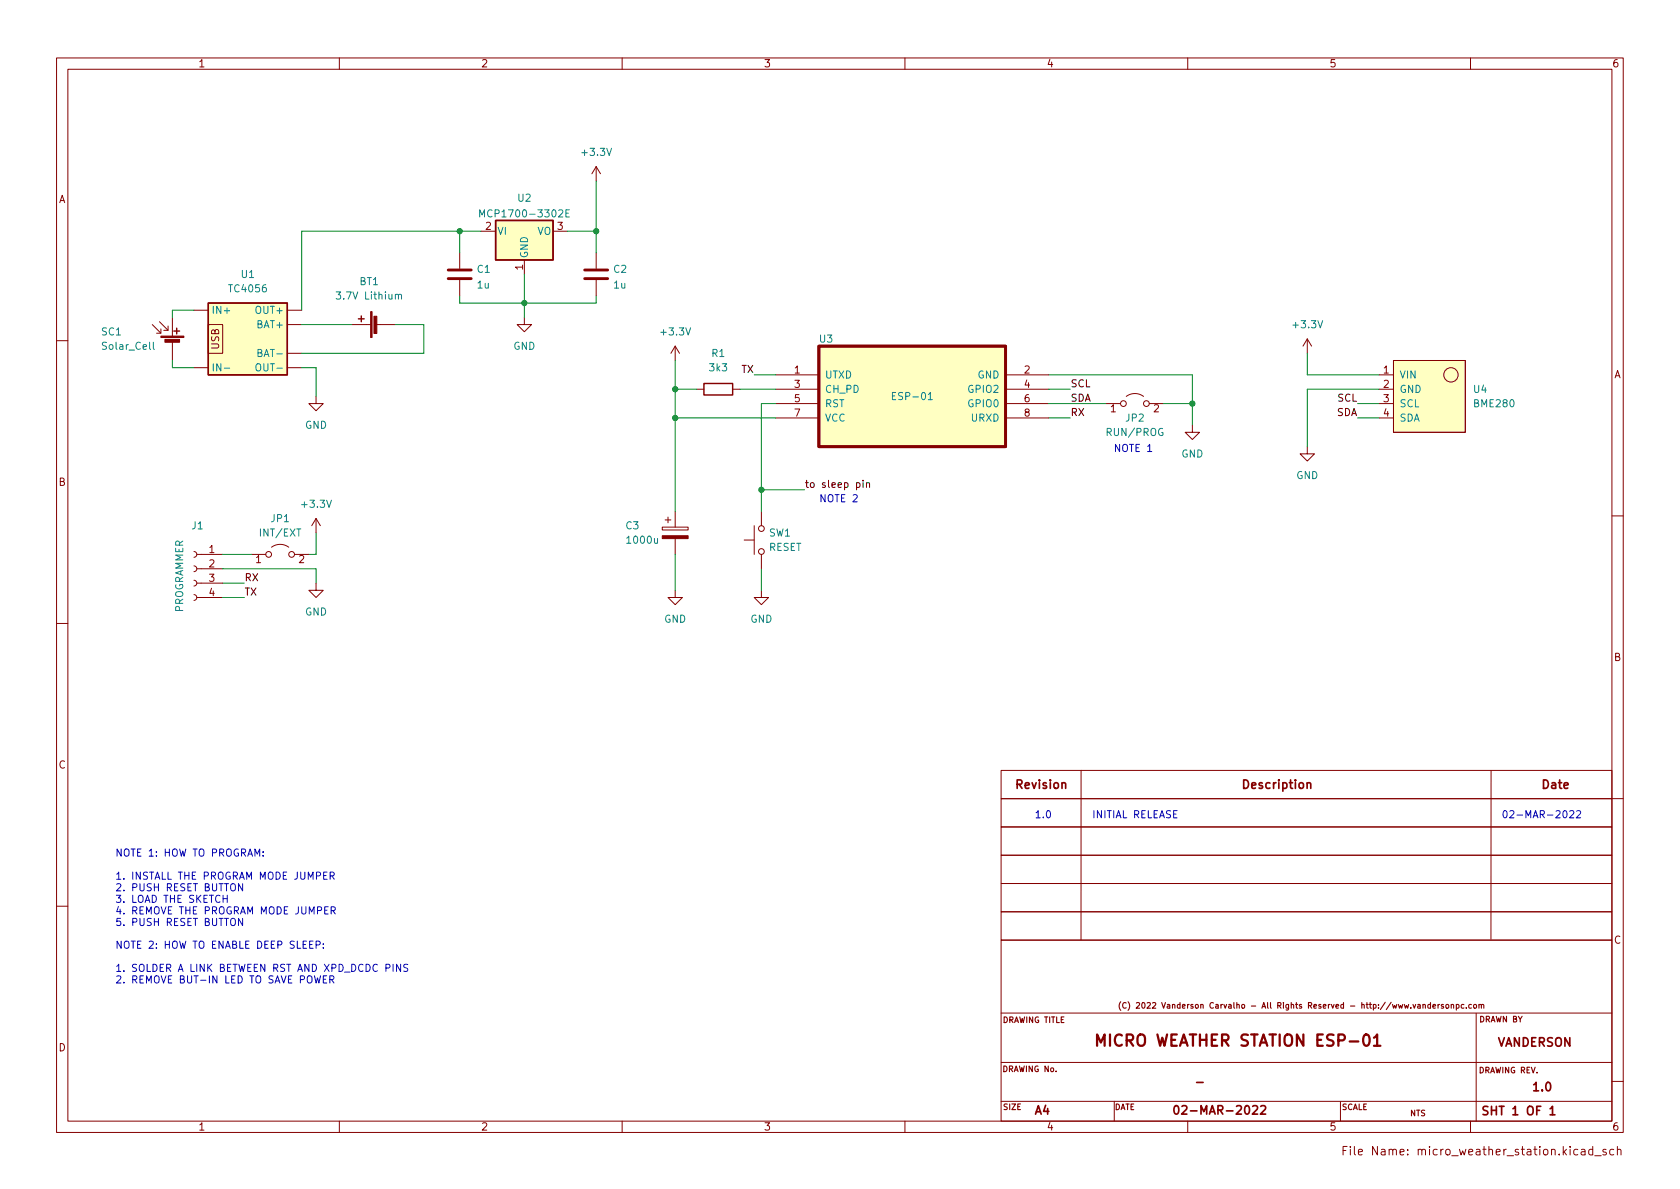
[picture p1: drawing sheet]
<svg xmlns="http://www.w3.org/2000/svg" width="297mm" height="210mm" viewBox="0 0 297 210" stroke-linecap="round" stroke-linejoin="round" font-family="sans-serif">
<g fill="none" stroke="#840000" stroke-width=".18">
<path d="M10 10.2h277v190.1h-277zM12 12.2h273v186.1h-273zM60 10.2v2M110 10.2v2M160 10.2v2M210 10.2v2M260 10.2v2M105.4 29.5l-.8 1.2M105.4 29.5v2.5M105.4 29.5l.8 1.2M26.9 57.4l1.5 1.5M28.2 56.9l1.5 1.5"/>
<path d="M28.4 58.2v.7h-.7M29.7 57.7v.7h-.7M30.5 56.1v3.3M34.3 54.9h2.5M36.8 57.4h2.6v5.1h-2.6zM50.8 57.4h2.5M50.8 54.9h2.5M62.2 57.4h3.3M66.5 57.4h3.3M81.3 44.7v2.8M81.3 49.5v2.8M85.1 40.9h2.5"/>
<path d="M92.7 56.1v1.3h1.3l-1.3 1.3-1.3-1.3h1.3M92.7 46v2.5M97.8 40.9h2.5M105.4 44.7v2.8M105.4 49.5v2.8M231.1 59.9l-.7 1.3M231.1 59.9v2.6M231.1 59.9l.8 1.3M10 60.2h2M30.5 60.4v3.3M34.3 65h2.5M50.8 62.5h2.5"/>
<path d="M50.8 65h2.5M55.9 70.1v1.3h1.2l-1.2 1.2-1.3-1.2h1.3M119.4 61.2l-.8 1.3M119.4 61.2v2.5M119.4 61.2l.7 1.3M123.2 68.8h1.3M129.5 68.8h1.3M137.2 68.8h7.6M137.2 66.3h7.6M137.2 71.4h7.6M137.2 73.9h7.6M177.8 68.8h7.6"/>
<path d="M177.8 66.3h7.6M177.8 71.4h7.6M177.8 73.9h7.6M195.6 71.4h2.5M199.1 70.1a2.54 2.54 0 0 1 3.1 0M203.2 71.4h2.5M210.8 75.2v1.2h1.3l-1.3 1.3-1.3-1.3h1.3M231.1 79v1.3h1.3l-1.3 1.2-1.2-1.2h1.2M243.8 68.8h2.6M243.8 66.3h2.6M243.8 71.4h2.6M243.8 73.9h2.6"/>
<path d="M246.4 63.7h12.7v12.7h-12.7zM34.3 97.5l.3 .2 .2 .3-.2 .4-.3 .1M34.8 98h4.6M44.4 98h2.6M48 96.8a2.54 2.54 0 0 1 3.1 0M52.1 98h2.5M55.9 91.7l-.8 1.3M55.9 91.7v2.5M55.9 91.7l.7 1.3M117.1 93.2h4.6v.5h-4.6zM117.6 91.9h1M118.1 91.4v1.1"/>
<path d="M119.4 90.4v2.8M119.4 95.2v2.8M131.6 95.5h1.7M133.3 93v5M134.6 90.4v2.6M134.6 98v2.6M285 91.2h2M10 110.2h2M34.3 105.2l.3 .1 .2 .4-.2 .3-.3 .2M34.3 102.6l.3 .2 .2 .3-.2 .4-.3 .1M34.3 100.1l.3 .1 .2 .4-.2 .3-.3 .2M34.8 105.7h4.6"/>
<path d="M34.8 103.1h4.6M34.8 100.6h4.6M55.9 103.1v1.3h1.2l-1.2 1.3-1.3-1.3h1.3M119.4 104.4v1.3h1.2l-1.2 1.2-1.3-1.2h1.3M134.6 104.4v1.3h1.3l-1.3 1.2-1.3-1.2h1.3M177 136.2h108v5h-108zM191.1 136.2v30M263.6 136.3v29.8M177 156.2h108v5h-108zM177 151.2h108v5h-108zM177 146.2h108v5h-108zM177 141.2h108v5h-108z"/>
<path d="M285 141.2h2M10 160.2h2M177 166.3h108v32h-108zM177 161.2h108v5h-108zM177 179.1h108M261 179.2v19.1M60 198.3v2M110 198.3v2M160 198.3v2M177 194.8h108M177 187.9h108M197 194.8v3.4"/>
<path d="M210 198.3v2M237 194.8v3.4M260 198.3v2M285 191.2h2M237.5 203.4h.5M238.2 202.7h-.7v1.5M238.8 202.7v.2M238.8 203.2v1M239.5 202.7v1.3l.2 .2M240.2 203.7l.7-.1-.1-.3-.4-.1-.2 .2 .1 .8h.5M285.3 203.3l-.4-.1-.3 .3v.4l.2 .3h.5M286 203.4l.2-.2 .3 .1 .1 .9"/>
<path d="M286 202.7v1.5"/>
<circle cx="198.6" cy="71.4" r=".51"/>
<circle cx="202.7" cy="71.4" r=".51"/>
<circle cx="256.5" cy="66.3" r="1.27"/>
<circle cx="47.5" cy="98" r=".51"/>
<circle cx="51.6" cy="98" r=".51"/>
<circle cx="134.6" cy="93.5" r=".51"/>
<circle cx="134.6" cy="97.5" r=".51"/>
</g>
<path d="M231.1 138.6l.2-.2 .4 .1 .1 .9M211.6 191.4h1.1M220.3 195.6l.1-.1a.81 .81 0 0 1 .6 .6 .81 .81 0 0 1-.3 .8l-.1 .1a.81 .81 0 0 1-.6-.6 .81 .81 0 0 1 .3-.8zM221.5 195.7l.6-.2 .2 .2v.2l-.9 1.1h.9M222.9 195.7l.6-.2 .2 .2 .1 .2-1 1.1h1M274.1 196.1l.4-.5v1.5M274.1 197.1h.8" fill="none" stroke="#840000" stroke-width=".3"/>
<path d="M194 184.9v-2l.6 1.5 .7-1.5v2M242.9 183.5l.6-.6v2M242.9 184.9h1.2" fill="none" stroke="#840000" stroke-width=".4"/>
<g fill="none" stroke="#840000" stroke-width=".2">
<path d="M198.2 177.1a1.15 1.15 0 0 0 0 1.6M199.1 177.4a.44 .44 0 0 0-.6 .4 .44 .44 0 0 0 .6 .4M199.4 177.1a1.15 1.15 0 0 1 0 1.6M200.9 177.4l.4-.1 .2 .3-.6 .7h.6M202 177.4l.1-.1a.53 .53 0 0 1 .4 .5 .53 .53 0 0 1-.4 .5l-.2-.4zM257.5 177.7l.3-.1 .2 .2-.1 .4h-.4M258.8 177.7l-.3-.1-.1 .2v.4h.4M259.3 178.2v.1M260.2 177.7l-.3-.1-.2 .2 .1 .4h.4M260.6 177.7l.1-.1 .3 .1v.5h-.4zM261.5 177.7h.4v.6M261.5 177.6v.7"/>
<path d="M261.9 177.8l.2-.2 .2 .1 .1 .6"/>
</g>
<path d="M87.6 39h10.2v7h-10.2zM30.7 58.5h1M31.2 58v1M36.8 53.6h14v12.7h-14zM63.4 56.4h1M63.9 55.9v1M124.5 67.8h5v2h-5z" fill="none" stroke="#840000" stroke-width=".25"/>
<g fill="#840000" stroke="#840000" stroke-width=".18">
<path d="M65.5 55.1h.3v4.6h-.3z"/>
<path d="M66.1 55.9h.5v3.1h-.5z"/>
<path d="M117.1 94.7h4.6v.5h-4.6z"/>
<path d="M28.4 59.4h4.1v.3h-4.1z"/>
<path d="M29.2 60h2.5v.5h-2.5z"/>
</g>
<path d="M84.8 38.4v-1.3l.4 .9 .5-.9v1.3M100.1 37.7h.4M100.7 37.1h-.6v1.3h.6M59.4 51.6h.8l-.4 .5 .4 .1v.6l-.2 .1-.6-.1M69.9 52.2l.2-.2 .3 .1v.8M70.4 52.2l.2-.2 .3 .1 .1 .8M27.1 60.5v1.1l.2 .2M39.7 65.1h.9M45.4 64.4l.2-.1a.43 .43 0 0 1 .5 .4v.5a.42 .42 0 0 1-.4 .4 .42 .42 0 0 1-.4-.4v-.5zM164.1 70.7h.8" fill="none" stroke="#008484" stroke-width=".18"/>
<g fill="#ffffc2" stroke="#ffffc2" stroke-width=".18">
<path d="M144.8 61.2h33v17.8h-33z"/>
<path d="M87.6 39h10.2v7h-10.2z"/>
<path d="M36.8 57.4h2.6v5.1h-2.6z"/>
<path d="M36.8 53.6h14v12.7h-14z"/>
<path d="M246.4 63.7h12.7v12.7h-12.7z"/>
</g>
<path d="M144.8 61.2h33v17.8h-33z" fill="none" stroke="#840000" stroke-width=".5"/>
<path d="M79.2 49.3h4.1M79.2 47.7h4.1M103.4 49.3h4M103.4 47.7h4" fill="none" stroke="#840000" stroke-width=".51"/>
<path d="M151.4 85.4h.4l.3 .2-.2 .5h-.5M152.6 84.9v.1M152.6 85.4v.8M153.2 85.5l.2-.1h.3v.8M153.2 85.4v.8" fill="none" stroke="#000" stroke-width=".18"/>
<g fill="none" stroke="#0000c2" stroke-width=".18">
<path d="M202.9 79.8h.7M39.4 158.3v1.3M39.4 158.9h.8M40.2 158.3v1.3M42.9 156.3v1.2l-.7-1.2v1.2M45.1 151.4v-1.3l.4 .9 .4-.9v1.3M46.5 151.3v.1M46.5 150.6v.1M57.2 154.8h.4M57.8 154.2h-.6v1.3h.6M58.4 154.9l.6-.1 .1-.2-.1-.3-.6-.1v1.3M58.7 154.9l.4 .6"/>
<path d="M276.5 143.5l.1-.2a.68 .68 0 0 1 .5 .7 .68 .68 0 0 1-.5 .6l-.1-.1-.2-.4zM277.5 143.5l.5-.2 .3 .4-.8 .9h.8M278.7 143.5l.5-.2 .3 .4-.8 .9h.8M42.9 162.4v1.3l-.7-1.3v1.3M54.7 167h.5M55.4 166.4h-.7v1.3h.7M55.6 172.6l.3 1.2 .2-.9 .3 .9 .3-1.2M55.9 167.1l.6-.1 .1-.2v-.3l-.7-.1v1.3M57.2 167.6v.1M57.2 166.9v.1M57.2 173.2h.4M57.4 161h.4"/>
<path d="M57.8 172.6h-.6v1.2h.6M58 160.4h-.6v1.2h.6M58.3 173.2h.6l.1-.2v-.3l-.7-.1v1.2M58.6 161h.6l.1-.2-.1-.3-.6-.1v1.2M58.6 173.2l.4 .6M58.9 161l.4 .6M68.2 171.2l.6-.1 .2-.2-.1-.3-.7-.1v1.3M69.5 170.5v1.3M70.8 170.5v1.3l-.7-1.3v1.3M72.1 170.6l-.5-.1-.2 .1v.4l.6 .2 .1 .3-.2 .3-.5-.1"/>
</g>
<g fill="none" stroke="#008400" stroke-width=".18">
<path d="M105.4 32v12.7M34.3 54.9h-3.8v1.2M53.3 57.4h8.9M69.8 57.4h5.1v5.1h-21.6M81.3 40.9v3.8M81.3 52.3v1.3h24.1v-1.3M85.1 40.9h-31.8v14M92.7 48.5v7.6M100.3 40.9h5.1M30.5 63.7v1.3h3.8M53.3 65h2.6v5.1M119.4 73.9h17.8"/>
<path d="M119.4 68.8h3.8M119.4 63.7v26.7M130.8 68.8h6.4M133.3 66.3h3.9M137.2 71.4h-2.6v19M185.4 66.3h25.4v8.9M185.4 71.4h10.2M185.4 73.9h3.8M185.4 68.8h3.8M205.7 71.4h5.1M231.1 62.5v3.8h12.7M240 71.4h3.8"/>
<path d="M240 73.9h3.8M243.8 68.8h-12.7v10.2M39.4 98h5M55.9 94.2v3.8h-1.3M119.4 98v6.4M134.6 86.6h7.6M39.4 100.6h16.5v2.5M39.4 103.1h3.8M39.4 105.7h3.8M134.6 100.6v3.8"/>
</g>
<g fill="#008400" stroke="#008400" stroke-width=".18">
<circle cx="134.6" cy="86.6" r=".46"/>
<circle cx="210.8" cy="71.4" r=".46"/>
<circle cx="119.4" cy="68.8" r=".46"/>
<circle cx="119.4" cy="73.9" r=".46"/>
<circle cx="81.3" cy="40.9" r=".46"/>
<circle cx="105.4" cy="40.9" r=".46"/>
<circle cx="92.7" cy="53.6" r=".46"/>
</g>
<text font-size="2.8" fill="#840000" x="195.2" y="185">MICRO WEATHER STATION ESP-01</text>
<g font-size="2.1" fill="#840000">
<text x="179.3" y="139.5">Revision</text>
<text x="219.3" y="139.5">Description</text>
<text x="272.4" y="139.5">Date</text>
<text x="264.6" y="185.1">VANDERSON</text>
<text x="182.8" y="197.1">A4</text>
<text x="207.1" y="197.1">02-MAR-2022</text>
<text x="261.7" y="197.2">SHT 1 OF 1</text>
<text x="271.2" y="193">1.0</text>
<text x="242.5" y="204.3">File Name: micro_weather_station.kicad_sch</text>
</g>
<g font-size="1.8" fill="#840000">
<text x="35" y="11.9">1</text>
<text x="85" y="11.9">2</text>
<text x="135" y="11.9">3</text>
<text x="185" y="11.9">4</text>
<text x="235" y="11.9">5</text>
<text x="285" y="11.9">6</text>
<text x="10.3" y="35.9">A</text>
<text x="85.9" y="40.6">2</text>
<text x="98.6" y="40.6">3</text>
<text x="92.5" y="47.7" transform="rotate(-90 92.5 47.7)">1</text>
<text x="38.7" y="61.8" transform="rotate(-90 38.7 61.8)">USB</text>
<text x="140.5" y="66">1</text>
<text x="140.5" y="68.6">3</text>
<text x="140.5" y="71.1">5</text>
<text x="181.1" y="66">2</text>
<text x="181.1" y="68.6">4</text>
<text x="181.1" y="71.1">6</text>
<text x="244.6" y="66">1</text>
<text x="244.6" y="68.6">2</text>
<text x="244.6" y="71.1">3</text>
<text x="285.3" y="66.9">A</text>
<text x="140.5" y="73.7">7</text>
<text x="181.1" y="73.7">8</text>
<text x="196.4" y="72.9">1</text>
<text x="204" y="72.9">2</text>
<text x="244.6" y="73.7">4</text>
<text x="10.3" y="85.9">B</text>
<text x="37" y="97.8">1</text>
<text x="37" y="100.3">2</text>
<text x="45.2" y="99.6">1</text>
<text x="52.8" y="99.6">2</text>
<text x="37" y="102.9">3</text>
<text x="37" y="105.4">4</text>
<text x="285.3" y="116.9">B</text>
<text x="10.3" y="135.9">C</text>
<text x="285.3" y="166.9">C</text>
<text x="10.3" y="185.9">D</text>
<text x="35" y="199.9">1</text>
<text x="85" y="199.9">2</text>
<text x="135" y="199.9">3</text>
<text x="185" y="199.9">4</text>
<text x="235" y="199.9">5</text>
<text x="285" y="199.9">6</text>
</g>
<g font-size="1.8" fill="#008484">
<text x="103.1" y="27.6">+3.3V</text>
<text x="91.6" y="35.7">U2</text>
<text x="85.9" y="38.4">MCP1700-3302E</text>
<text x="87.9" y="41.5">VI</text>
<text x="95" y="41.5">VO</text>
<text x="93.3" y="45.7" transform="rotate(-90 93.3 45.7)">GND</text>
<text x="40.7" y="51.7">TC4056</text>
<text x="42.7" y="49.1">U1</text>
<text x="60" y="53">3.7V Lithium</text>
<text x="63.6" y="50.4">BT1</text>
<text x="84.4" y="48.2">C1</text>
<text x="84.4" y="51">1u</text>
<text x="108.5" y="48.2">C2</text>
<text x="108.6" y="51">1u</text>
<text x="18" y="59.3">SC1</text>
<text x="37.3" y="55.5">IN+</text>
<text x="45.5" y="55.5">OUT+</text>
<text x="45.6" y="58">BAT+</text>
<text x="117" y="59.3">+3.3V</text>
<text x="228.8" y="58">+3.3V</text>
<text x="18.3" y="61.8">Solar_Cell</text>
<text x="37.3" y="65.7">IN-</text>
<text x="46" y="65.7">OUT-</text>
<text x="46.1" y="63.1">BAT-</text>
<text x="90.7" y="61.8">GND</text>
<text x="125.5" y="65.7">3k3</text>
<text x="125.9" y="63.1">R1</text>
<text x="144.9" y="60.6">U3</text>
<text x="145.8" y="66.9">UTXD</text>
<text x="145.8" y="69.5">CH_PD</text>
<text x="158.2" y="70.7">ESP-01</text>
<text x="171.4" y="69.5">GPIO2</text>
<text x="172.9" y="66.9">GND</text>
<text x="247.4" y="66.9">VIN</text>
<text x="247.4" y="69.5">GND</text>
<text x="260.6" y="69.5">U4</text>
<text x="53.9" y="75.8">GND</text>
<text x="145.8" y="72">RST</text>
<text x="145.8" y="74.5">VCC</text>
<text x="171.4" y="72">GPIO0</text>
<text x="171.8" y="74.5">URXD</text>
<text x="195.9" y="77.1">RUN/PROG</text>
<text x="199.1" y="74.5">JP2</text>
<text x="247.4" y="72">SCL</text>
<text x="247.4" y="74.5">SDA</text>
<text x="260.7" y="72">BME280</text>
<text x="208.9" y="80.9">GND</text>
<text x="53.5" y="89.8">+3.3V</text>
<text x="229.2" y="84.7">GND</text>
<text x="33.9" y="93.6">J1</text>
<text x="46.1" y="94.9">INT/EXT</text>
<text x="48" y="92.3">JP1</text>
<text x="110.7" y="93.6">C3</text>
<text x="136" y="94.9">SW1</text>
<text x="111.1" y="96.1">1000u</text>
<text x="135.9" y="97.4">RESET</text>
<text x="32.4" y="108.4" transform="rotate(-90 32.4 108.4)">PROGRAMMER</text>
<text x="53.9" y="108.8">GND</text>
<text x="117.4" y="110.1">GND</text>
<text x="132.7" y="110.1">GND</text>
</g>
<g font-size="1.8">
<text x="131.1" y="65.9">TX</text>
<text x="189.2" y="68.5">SCL</text>
<text x="189.2" y="71">SDA</text>
<text x="236.5" y="71">SCL</text>
<text x="189.2" y="73.6">RX</text>
<text x="236.3" y="73.6">SDA</text>
<text x="142.2" y="86.3">to sleep pin</text>
<text x="43.2" y="105.3">TX</text>
<text x="43.2" y="102.8">RX</text>
</g>
<g font-size="1.8" fill="#0000c2">
<text x="196.8" y="79.9">NOTE 1</text>
<text x="144.8" y="88.8">NOTE 2</text>
<text x="182.9" y="144.7">1.0</text>
<text x="193" y="144.7">INITIAL RELEASE</text>
<text x="265.4" y="144.7">02-MAR-2022</text>
<text x="20.3" y="151.5">NOTE 1: HOW TO PROGRAM:</text>
<text x="20.3" y="155.6">1. INSTALL THE PROGRAM MODE JUMPER</text>
<text x="20.3" y="157.6">2. PUSH RESET BUTTON</text>
<text x="20.3" y="159.6">3. LOAD THE SKETCH</text>
<text x="20.3" y="161.7">4. REMOVE THE PROGRAM MODE JUMPER</text>
<text x="20.3" y="163.7">5. PUSH RESET BUTTON</text>
<text x="20.3" y="167.8">NOTE 2: HOW TO ENABLE DEEP SLEEP:</text>
<text x="20.3" y="171.8">1. SOLDER A LINK BETWEEN RST AND XPD_DCDC PINS</text>
<text x="20.3" y="173.9">2. REMOVE BUT-IN LED TO SAVE POWER</text>
</g>
<g font-size="1.4" fill="#840000">
<text x="202.9" y="178.3">(C) 2022 Vanderson Carvalho - All Rights Reserved - http://www.vandersonpc.com</text>
<text x="177.2" y="180.9">DRAWING TITLE</text>
<text x="261.4" y="180.8">DRAWN BY</text>
<text x="177.1" y="189.6">DRAWING No.</text>
<text x="261.3" y="189.8">DRAWING REV.</text>
<text x="177.2" y="196.3">SIZE</text>
<text x="197" y="196.3">DATE</text>
<text x="237.1" y="196.3">SCALE</text>
<text x="249.2" y="197.4">NTS</text>
</g>
</svg>
